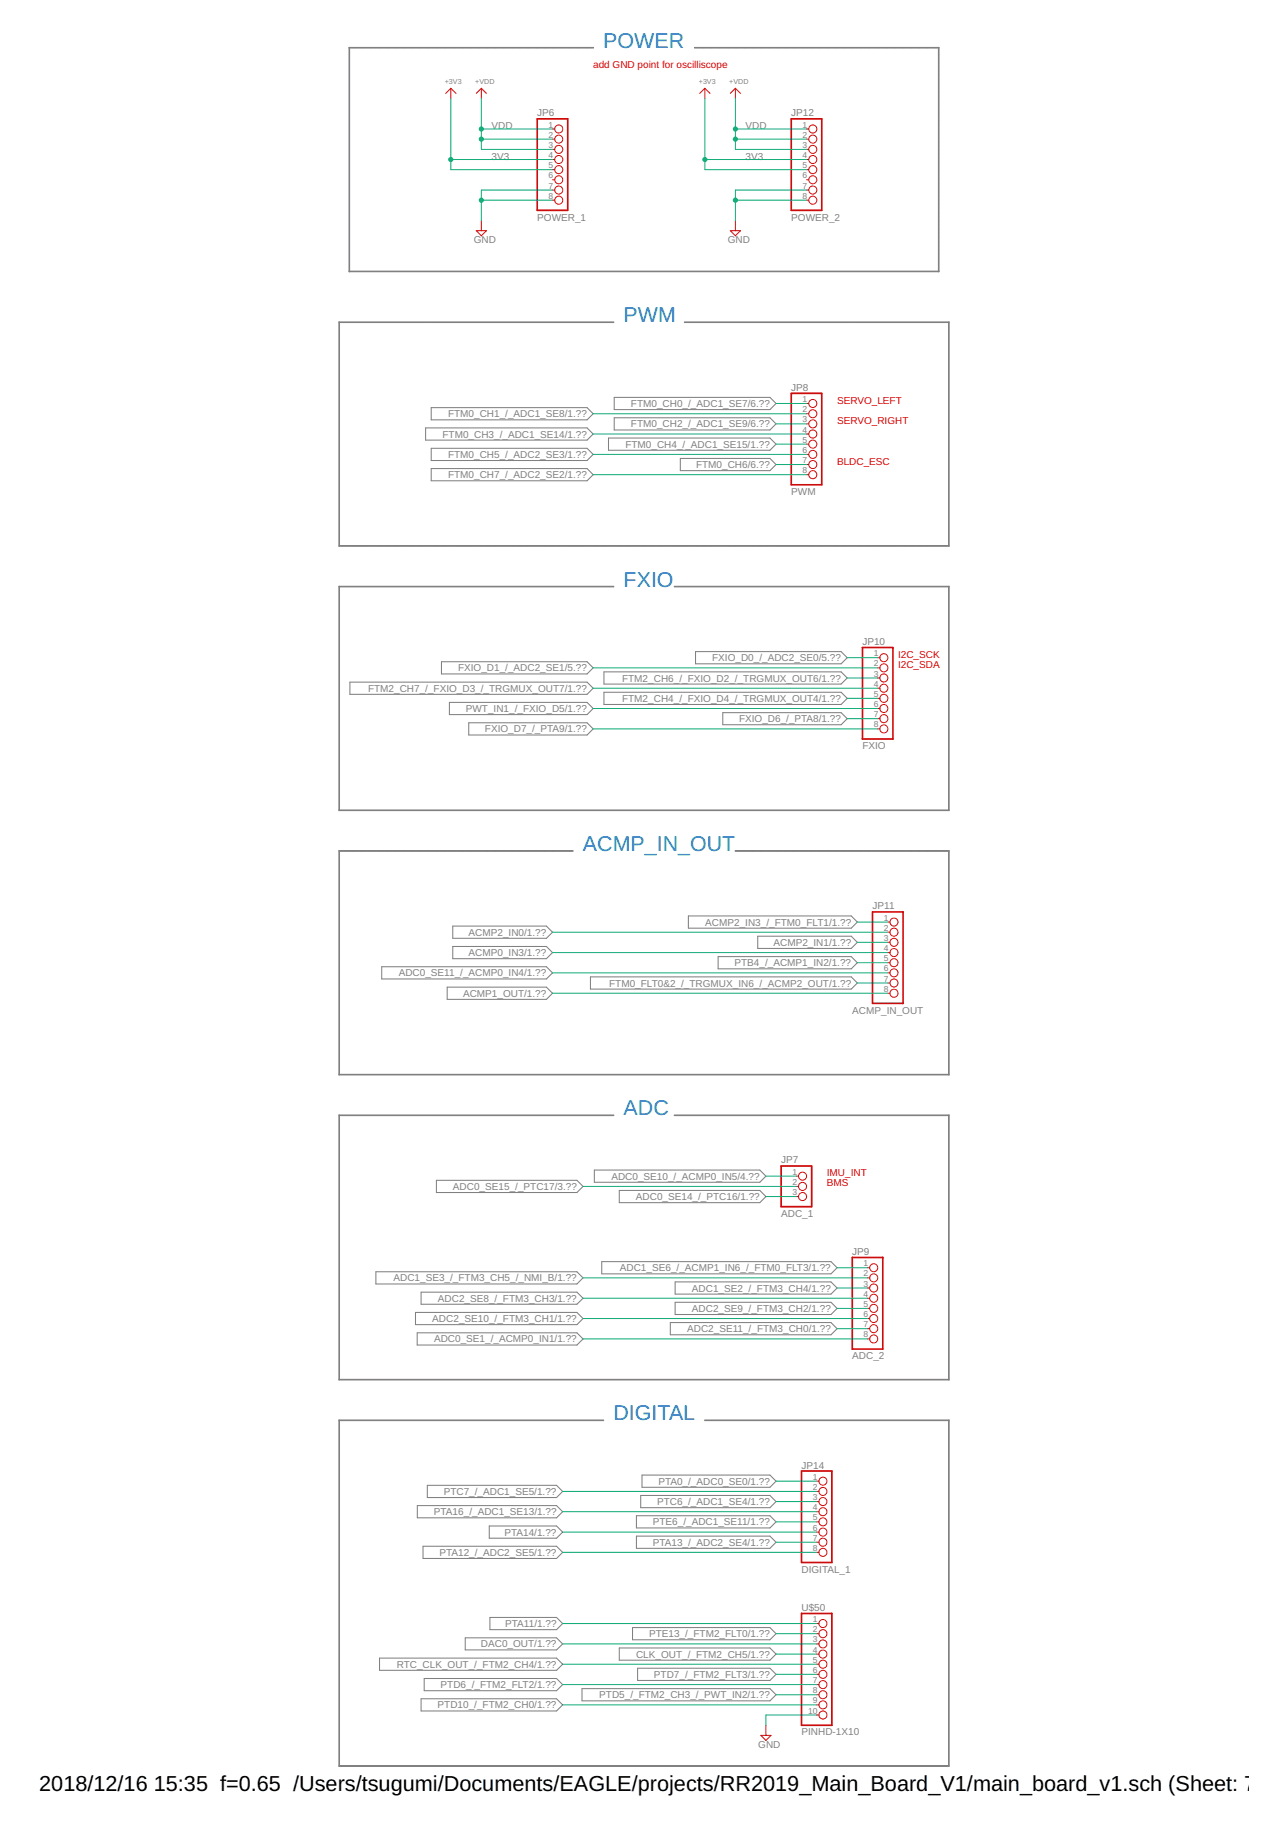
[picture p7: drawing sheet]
<svg xmlns="http://www.w3.org/2000/svg" width="210mm" height="297mm" viewBox="0 0 210 297" stroke-linecap="round" stroke-linejoin="round" font-family="sans-serif">
<g fill="none" stroke="#808080" stroke-width=".17">
<path d="M69.4 69.7h26.3l1 1-1 1h-26.3zM70.3 66.4h25.4l1 1-1 1h-25.4zM70.3 73h25.4l1 1-1 1h-25.4zM70.3 76.3h25.4l1 1-1 1h-25.4zM99.2 71.4h26.3l1 1-1 1h-26.3zM100.1 64.7h25.4l1 1-1 1h-25.4zM100.1 68.1h25.4l1 1-1 1h-25.4zM110.9 74.7h14.6l1 1-1 1h-14.6zM57 111.1h38.7l1 1-1 1h-38.7zM71.9 107.8h23.8l1 1-1 1h-23.8zM73.2 114.4h22.5l1 1-1 1h-22.5zM76.4 117.8h19.3l1 1-1 1h-19.3z"/>
<path d="M98.4 109.5h38.7l1 1-1 1h-38.7zM98.4 112.8h38.7l1 1-1 1h-38.7zM113.3 106.2h23.8l1 1-1 1h-23.8zM117.8 116.1h19.3l1 1-1 1h-19.3zM62.2 157.5h26.8l1 1-1 1h-26.8zM73.8 154.2h15.2l1 1-1 1h-15.2zM73.8 150.9h15.2l1 1-1 1h-15.2zM96.2 159.2h42.5l1 1-1 1h-42.5zM112.2 149.2h26.5l1 1-1 1h-26.5zM117 155.9h21.7l1 1-1 1h-21.7zM123.5 152.5h15.2l1 1-1 1h-15.2zM72.9 160.8h16.1l1 1-1 1h-16.1z"/>
<path d="M71.1 192.3h22.9l1 1-1 1h-22.9zM96.9 190.6h26.9l1 1-1 1h-26.9zM100.9 194h22.9l1 1-1 1h-22.9zM61.3 207.2h32.7l1 1-1 1h-32.7zM67.7 213.8h26.3l1 1-1 1h-26.3zM68 217.2h26l1 1-1 1h-26zM68.6 210.5h25.4l1 1-1 1h-25.4zM98.1 205.6h37.3l1 1-1 1h-37.3zM109.2 215.5h26.2l1 1-1 1h-26.2zM110 208.9h25.4l1 1-1 1h-25.4zM110 212.2h25.4l1 1-1 1h-25.4zM68 245.3h22.7l1 1-1 1h-22.7z"/>
<path d="M68.9 251.9h21.8l1 1-1 1h-21.8zM69.6 242h21.1l1 1-1 1h-21.1zM79.7 248.6h11l1 1-1 1h-11zM103.7 247h21.8l1 1-1 1h-21.8zM103.7 250.3h21.8l1 1-1 1h-21.8zM104.4 243.7h21.1l1 1-1 1h-21.1zM104.6 240.3h20.9l1 1-1 1h-20.9zM61.8 270.2h28.9l1 1-1 1h-28.9zM68.6 276.8h22.1l1 1-1 1h-22.1zM69.1 273.5h21.6l1 1-1 1h-21.6zM75.8 266.9h14.9l1 1-1 .9h-14.9zM79.8 263.5h10.9l1 1-1 1h-10.9z"/>
<path d="M94.8 275.1h30.7l1 1-1 1h-30.7zM100.9 268.5h24.6l1 1-1 1h-24.6zM103.1 265.2h22.4l1 1-1 1h-22.4zM103.9 271.8h21.6l1 1-1 1h-21.6z"/>
</g>
<path d="M87.5 19.4h5v14.9h-5zM128.9 19.4h5v14.9h-5zM128.9 64.1h5v14.9h-5zM140.5 105.5h5v14.9h-5zM142.2 148.6h5v14.9h-5zM127.3 190h5v6.6h-5zM138.9 204.9h5v14.9h-5zM130.6 239.7h5v14.9h-5zM130.6 262.9h5v18.2h-5z" fill="none" stroke="#c90b0b" stroke-width=".28"/>
<g fill="none" stroke="#c90b0b" stroke-width=".16">
<path d="M73.5 14.4v1.6M78.4 14.4v1.6M114.9 14.4v1.6M119.8 14.4v1.6M78.4 35.9v1.7M90 21h.4M90 22.7h.4M90 24.3h.4M90 26h.4M90 27.6h.4M90 29.3h.4M90 31h.4"/>
<path d="M90 32.6h.4M119.8 35.9v1.7M131.4 21h.4M131.4 22.7h.4M131.4 24.3h.4M131.4 26h.4M131.4 27.6h.4M131.4 29.3h.4M131.4 31h.4M131.4 32.6h.4M131.4 65.7h.4M131.4 67.4h.4"/>
<path d="M131.4 69.1h.4M131.4 70.7h.4M131.4 72.4h.4M131.4 74h.4M131.4 75.7h.4M131.4 77.3h.4M143 107.2h.4M143 108.8h.4M143 110.5h.4M143 112.1h.4M143 113.8h.4M143 115.4h.4"/>
<path d="M143 117.1h.4M143 118.8h.4M144.7 150.2h.4M144.7 151.9h.4M144.7 153.5h.4M144.7 155.2h.4M144.7 156.9h.4M144.7 158.5h.4M144.7 160.2h.4M144.7 161.8h.4M129.8 191.6h.4M129.8 193.3h.4"/>
<path d="M129.8 195h.4M141.4 206.6h.3M141.4 208.2h.3M141.4 209.9h.3M141.4 211.5h.3M141.4 213.2h.3M141.4 214.8h.3M141.4 216.5h.3M141.4 218.2h.3M133.1 241.3h.4M133.1 243h.4M133.1 244.7h.4"/>
<path d="M133.1 246.3h.4M133.1 248h.4M133.1 249.6h.4M133.1 251.3h.4M133.1 252.9h.4M133.1 264.5h.4M133.1 266.2h.4M133.1 267.9h.4M133.1 269.5h.4M133.1 271.2h.4M133.1 272.8h.4M133.1 274.5h.4"/>
<path d="M133.1 276.1h.4M133.1 277.8h.4M133.1 279.4h.4M124.8 281.1v1.7"/>
<circle cx="91.1" cy="22.7" r=".66"/>
<circle cx="91.1" cy="26" r=".66"/>
<circle cx="91.1" cy="21" r=".66"/>
<circle cx="91.1" cy="24.3" r=".66"/>
<circle cx="91.1" cy="27.6" r=".66"/>
<circle cx="91.1" cy="32.6" r=".66"/>
<circle cx="91.1" cy="29.3" r=".66"/>
<circle cx="91.1" cy="31" r=".66"/>
<circle cx="132.5" cy="29.3" r=".66"/>
<circle cx="132.5" cy="32.6" r=".66"/>
<circle cx="132.5" cy="31" r=".66"/>
<circle cx="132.5" cy="26" r=".66"/>
<circle cx="132.5" cy="21" r=".66"/>
<circle cx="132.5" cy="24.3" r=".66"/>
<circle cx="132.5" cy="22.7" r=".66"/>
<circle cx="132.5" cy="27.6" r=".66"/>
<circle cx="132.5" cy="74" r=".66"/>
<circle cx="132.5" cy="70.7" r=".66"/>
<circle cx="132.5" cy="72.4" r=".66"/>
<circle cx="132.5" cy="65.7" r=".66"/>
<circle cx="132.5" cy="69.1" r=".66"/>
<circle cx="132.5" cy="75.7" r=".66"/>
<circle cx="132.5" cy="67.4" r=".66"/>
<circle cx="132.5" cy="77.3" r=".66"/>
<circle cx="144" cy="113.8" r=".66"/>
<circle cx="144" cy="108.8" r=".66"/>
<circle cx="144" cy="118.8" r=".66"/>
<circle cx="144" cy="112.1" r=".66"/>
<circle cx="144" cy="115.4" r=".66"/>
<circle cx="144" cy="107.2" r=".66"/>
<circle cx="144" cy="117.1" r=".66"/>
<circle cx="144" cy="110.5" r=".66"/>
<circle cx="145.7" cy="155.2" r=".66"/>
<circle cx="145.7" cy="153.5" r=".66"/>
<circle cx="145.7" cy="151.9" r=".66"/>
<circle cx="145.7" cy="150.2" r=".66"/>
<circle cx="145.7" cy="156.9" r=".66"/>
<circle cx="145.7" cy="158.5" r=".66"/>
<circle cx="145.7" cy="160.2" r=".66"/>
<circle cx="145.7" cy="161.8" r=".66"/>
<circle cx="130.8" cy="191.6" r=".66"/>
<circle cx="130.8" cy="193.3" r=".66"/>
<circle cx="130.8" cy="195" r=".66"/>
<circle cx="142.4" cy="209.9" r=".66"/>
<circle cx="142.4" cy="216.5" r=".66"/>
<circle cx="142.4" cy="206.6" r=".66"/>
<circle cx="142.4" cy="213.2" r=".66"/>
<circle cx="142.4" cy="214.8" r=".66"/>
<circle cx="142.4" cy="208.2" r=".66"/>
<circle cx="142.4" cy="218.2" r=".66"/>
<circle cx="142.4" cy="211.5" r=".66"/>
<circle cx="134.1" cy="246.3" r=".66"/>
<circle cx="134.1" cy="252.9" r=".66"/>
<circle cx="134.1" cy="248" r=".66"/>
<circle cx="134.1" cy="244.7" r=".66"/>
<circle cx="134.1" cy="249.6" r=".66"/>
<circle cx="134.1" cy="251.3" r=".66"/>
<circle cx="134.1" cy="241.3" r=".66"/>
<circle cx="134.1" cy="243" r=".66"/>
<circle cx="134.1" cy="271.2" r=".66"/>
<circle cx="134.1" cy="276.1" r=".66"/>
<circle cx="134.1" cy="266.2" r=".66"/>
<circle cx="134.1" cy="267.9" r=".66"/>
<circle cx="134.1" cy="272.8" r=".66"/>
<circle cx="134.1" cy="269.5" r=".66"/>
<circle cx="134.1" cy="274.5" r=".66"/>
<circle cx="134.1" cy="279.4" r=".66"/>
<circle cx="134.1" cy="264.5" r=".66"/>
<circle cx="134.1" cy="277.8" r=".66"/>
</g>
<path d="M72.6 15.2l.9-.8 .8 .8M77.6 15.2l.8-.8 .9 .8M114 15.2l.9-.8 .8 .8M119 15.2l.8-.8 .9 .8M77.6 37.6h1.7l-.9 .8zM119 37.6h1.7l-.9 .8zM124 282.8h1.6l-.8 .8z" fill="none" stroke="#c90b0b" stroke-width=".17"/>
<g fill="none" stroke="#0dab76" stroke-width=".16">
<path d="M73.5 16v11.6h16.5M78.4 16v8.3h11.6M114.9 16v11.6h16.5M119.8 16v8.3h11.6M73.5 26h16.5M78.4 32.6h11.6M78.4 22.7h11.6M78.4 21h11.6M90 31h-11.6v4.9M114.9 26h16.5M119.8 32.6h11.6M119.8 22.7h11.6"/>
<path d="M119.8 21h11.6M131.4 31h-11.6v4.9M96.7 67.4h34.7M96.7 70.7h34.7M96.7 74h34.7M96.7 77.3h34.7M126.5 65.7h4.9M126.5 72.4h4.9M126.5 75.7h4.9M126.5 69.1h4.9M96.7 108.8h46.3M96.7 112.1h46.3"/>
<path d="M96.7 115.4h46.3M96.7 118.8h46.3M138.1 107.2h4.9M138.1 110.5h4.9M138.1 113.8h4.9M138.1 117.1h4.9M90 151.9h54.7M90 155.2h54.7M90 158.5h54.7M139.7 150.2h5M139.7 153.5h5M139.7 156.9h5"/>
<path d="M90 161.8h54.7M139.7 160.2h5M95 193.3h34.8M124.8 191.6h5M124.8 195h5M95 208.2h46.4M95 211.5h46.4M95 214.8h46.4M95 218.2h46.4M136.4 206.6h5M136.4 209.9h5M136.4 213.2h5"/>
<path d="M136.4 216.5h5M91.7 243h41.4M91.7 246.3h41.4M91.7 249.6h41.4M91.7 252.9h41.4M126.5 241.3h6.6M126.5 244.7h6.6M126.5 248h6.6M126.5 251.3h6.6M91.7 267.9h41.4M91.7 271.2h41.4M91.7 274.5h41.4"/>
<path d="M91.7 277.8h41.4M91.7 264.5h41.4M126.5 266.2h6.6M126.5 269.5h6.6M126.5 272.8h6.6M126.5 276.1h6.6M133.1 279.4h-8.3v1.7"/>
</g>
<g fill="#0dab76" stroke="#0dab76" stroke-width=".16">
<circle cx="73.5" cy="26" r=".34"/>
<circle cx="114.9" cy="26" r=".34"/>
<circle cx="78.4" cy="32.6" r=".34"/>
<circle cx="119.8" cy="32.6" r=".34"/>
<circle cx="78.4" cy="21" r=".34"/>
<circle cx="78.4" cy="22.7" r=".34"/>
<circle cx="119.8" cy="21" r=".34"/>
<circle cx="119.8" cy="22.7" r=".34"/>
</g>
<g fill="#808080" stroke="#808080" stroke-width=".16">
<path d="M56.9 7.7h39.8v.1h-39.8z"/>
<path d="M56.9 7.7h.1v36.6h-.1z"/>
<path d="M56.9 44.2h96.1v.1h-96.1z"/>
<path d="M152.9 7.7h.1v36.6h-.1z"/>
<path d="M113.2 7.7h39.8v.1h-39.8z"/>
<path d="M55.2 52.5h44.8l-44.8 .1z"/>
<path d="M55.2 52.5h.1v36.5h-.1z"/>
<path d="M55.2 88.9h99.5v.1h-99.5z"/>
<path d="M154.6 52.5h.1v36.5h-.1z"/>
<path d="M111.5 52.5h43.2l-43.2 .1z"/>
<path d="M55.2 95.5h44.8v.1h-44.8z"/>
<path d="M55.2 95.5h.1v36.6h-.1z"/>
<path d="M55.2 132h99.5v.1h-99.5z"/>
<path d="M154.6 95.5h.1v36.6h-.1z"/>
<path d="M55.2 138.6h.1v36.6l-.1-.1z"/>
<path d="M55.2 175h99.5v.1l-99.5 .1z"/>
<path d="M154.6 138.6h.1v36.6l-.1-.1z"/>
<path d="M109.9 95.5h44.8v.1h-44.8z"/>
<path d="M119.8 138.6h34.9v.1h-34.9z"/>
<path d="M55.2 138.6h38.2v.1h-38.2z"/>
<path d="M55.2 181.7h.1v43.2l-.1-.1z"/>
<path d="M55.2 224.8l99.5-.1v.1l-99.5 .1z"/>
<path d="M154.6 181.7h.1v43.2l-.1-.1z"/>
<path d="M109.9 181.7h44.8v.1h-44.8z"/>
<path d="M55.2 181.7h44.8v.1h-44.8z"/>
<path d="M55.2 231.4h.1v56.4h-.1z"/>
<path d="M55.2 287.7h99.5v.1h-99.5z"/>
<path d="M154.6 231.4h.1v56.4h-.1z"/>
<path d="M55.2 231.4h43.2v.1h-43.2z"/>
<path d="M114.8 231.4h39.9v.1h-39.8z"/>
</g>
<g font-size="3.5" fill="#2c7bce">
<text x="98.3" y="7.8">POWER</text>
<text x="101.6" y="52.5">PWM</text>
<text x="101.6" y="95.6">FXIO</text>
<text x="95" y="138.6">ACMP_IN_OUT</text>
<text x="101.6" y="181.7">ADC</text>
<text x="100" y="231.4">DIGITAL</text>
</g>
<g font-size="3.5">
<text x="6.4" y="291.8">2018/12/16</text>
<text x="25.1" y="291.8">15:35 f=0.65 /Users/tsugumi/Documents/EAGLE/projects/RR2019_Main_Board_V1/main_board_v1.sch (Sheet: 7/7)</text>
</g>
<g font-size="1.6" fill="#f00">
<text x="96.7" y="11.1">add GND point for oscilliscope</text>
<text x="136.4" y="65.8">SERVO_LEFT</text>
<text x="136.4" y="69.1">SERVO_RIGHT</text>
<text x="136.4" y="75.7">BLDC_ESC</text>
<text x="146.3" y="107.2">I2C_SCK</text>
<text x="146.3" y="108.8">I2C_SDA</text>
<text x="134.8" y="191.7">IMU_INT</text>
<text x="134.8" y="193.3">BMS</text>
</g>
<g font-size="1.6" fill="#808080">
<text x="80.1" y="21">VDD</text>
<text x="87.6" y="19">JP6</text>
<text x="121.5" y="21">VDD</text>
<text x="129" y="19">JP12</text>
<text x="80.1" y="26">3V3</text>
<text x="121.5" y="26">3V3</text>
<text x="87.6" y="35.9">POWER_1</text>
<text x="129" y="35.9">POWER_2</text>
<text x="77.2" y="39.7">GND</text>
<text x="118.6" y="39.7">GND</text>
<text x="129" y="63.7">JP8</text>
<text x="72.1" y="71.3">FTM0_CH3_/_ADC1_SE14/1.??</text>
<text x="73" y="68">FTM0_CH1_/_ADC1_SE8/1.??</text>
<text x="102.8" y="66.3">FTM0_CH0_/_ADC1_SE7/6.??</text>
<text x="102.8" y="69.6">FTM0_CH2_/_ADC1_SE9/6.??</text>
<text x="73" y="74.6">FTM0_CH5_/_ADC2_SE3/1.??</text>
<text x="73" y="77.9">FTM0_CH7_/_ADC2_SE2/1.??</text>
<text x="101.9" y="73">FTM0_CH4_/_ADC1_SE15/1.??</text>
<text x="113.4" y="76.3">FTM0_CH6/6.??</text>
<text x="129" y="80.7">PWM</text>
<text x="116.1" y="107.7">FXIO_D0_/_ADC2_SE0/5.??</text>
<text x="140.5" y="105.1">JP10</text>
<text x="60" y="112.7">FTM2_CH7_/_FXIO_D3_/_TRGMUX_OUT7/1.??</text>
<text x="74.7" y="109.4">FXIO_D1_/_ADC2_SE1/5.??</text>
<text x="101.4" y="111.1">FTM2_CH6_/_FXIO_D2_/_TRGMUX_OUT6/1.??</text>
<text x="75.9" y="116">PWT_IN1_/_FXIO_D5/1.??</text>
<text x="79" y="119.3">FXIO_D7_/_PTA9/1.??</text>
<text x="101.4" y="114.4">FTM2_CH4_/_FXIO_D4_/_TRGMUX_OUT4/1.??</text>
<text x="120.4" y="117.7">FXIO_D6_/_PTA8/1.??</text>
<text x="140.5" y="122.1">FXIO</text>
<text x="142.2" y="148.2">JP11</text>
<text x="76.4" y="152.5">ACMP2_IN0/1.??</text>
<text x="76.4" y="155.8">ACMP0_IN3/1.??</text>
<text x="114.9" y="150.8">ACMP2_IN3_/_FTM0_FLT1/1.??</text>
<text x="126" y="154.1">ACMP2_IN1/1.??</text>
<text x="65" y="159.1">ADC0_SE11_/_ACMP0_IN4/1.??</text>
<text x="99.3" y="160.8">FTM0_FLT0&amp;2_/_TRGMUX_IN6_/_ACMP2_OUT/1.??</text>
<text x="119.7" y="157.4">PTB4_/_ACMP1_IN2/1.??</text>
<text x="75.5" y="162.4">ACMP1_OUT/1.??</text>
<text x="138.9" y="165.1">ACMP_IN_OUT</text>
<text x="127.3" y="189.6">JP7</text>
<text x="73.8" y="193.9">ADC0_SE15_/_PTC17/3.??</text>
<text x="99.6" y="192.2">ADC0_SE10_/_ACMP0_IN5/4.??</text>
<text x="103.6" y="195.5">ADC0_SE14_/_PTC16/1.??</text>
<text x="127.3" y="198.3">ADC_1</text>
<text x="64.1" y="208.8">ADC1_SE3_/_FTM3_CH5_/_NMI_B/1.??</text>
<text x="101" y="207.1">ADC1_SE6_/_ACMP1_IN6_/_FTM0_FLT3/1.??</text>
<text x="138.9" y="204.5">JP9</text>
<text x="70.5" y="215.4">ADC2_SE10_/_FTM3_CH1/1.??</text>
<text x="71.4" y="212.1">ADC2_SE8_/_FTM3_CH3/1.??</text>
<text x="112.8" y="210.5">ADC1_SE2_/_FTM3_CH4/1.??</text>
<text x="112.8" y="213.8">ADC2_SE9_/_FTM3_CH2/1.??</text>
<text x="70.7" y="218.7">ADC0_SE1_/_ACMP0_IN1/1.??</text>
<text x="112" y="217.1">ADC2_SE11_/_FTM3_CH0/1.??</text>
<text x="138.9" y="221.5">ADC_2</text>
<text x="130.6" y="239.3">JP14</text>
<text x="72.3" y="243.6">PTC7_/_ADC1_SE5/1.??</text>
<text x="107.1" y="245.2">PTC6_/_ADC1_SE4/1.??</text>
<text x="107.3" y="241.9">PTA0_/_ADC0_SE0/1.??</text>
<text x="70.7" y="246.9">PTA16_/_ADC1_SE13/1.??</text>
<text x="82.2" y="250.2">PTA14/1.??</text>
<text x="106.4" y="248.6">PTE6_/_ADC1_SE11/1.??</text>
<text x="106.4" y="251.9">PTA13_/_ADC2_SE4/1.??</text>
<text x="71.6" y="253.5">PTA12_/_ADC2_SE5/1.??</text>
<text x="130.6" y="256.3">DIGITAL_1</text>
<text x="130.6" y="262.5">U$50</text>
<text x="78.4" y="268.4">DAC0_OUT/1.??</text>
<text x="82.3" y="265.1">PTA11/1.??</text>
<text x="105.8" y="266.8">PTE13_/_FTM2_FLT0/1.??</text>
<text x="64.6" y="271.8">RTC_CLK_OUT_/_FTM2_CH4/1.??</text>
<text x="71.8" y="275.1">PTD6_/_FTM2_FLT2/1.??</text>
<text x="103.7" y="270.1">CLK_OUT_/_FTM2_CH5/1.??</text>
<text x="106.6" y="273.4">PTD7_/_FTM2_FLT3/1.??</text>
<text x="71.3" y="278.4">PTD10_/_FTM2_CH0/1.??</text>
<text x="97.7" y="276.7">PTD5_/_FTM2_CH3_/_PWT_IN2/1.??</text>
<text x="123.6" y="284.8">GND</text>
<text x="130.6" y="282.8">PINHD-1X10</text>
</g>
<g font-size="1.4" fill="#808080">
<text x="89.4" y="20.8">1</text>
<text x="89.4" y="22.4">2</text>
<text x="130.8" y="20.8">1</text>
<text x="130.8" y="22.4">2</text>
<text x="89.4" y="24.1">3</text>
<text x="89.4" y="25.8">4</text>
<text x="89.4" y="27.4">5</text>
<text x="89.4" y="29.1">6</text>
<text x="130.8" y="24.1">3</text>
<text x="130.8" y="25.8">4</text>
<text x="130.8" y="27.4">5</text>
<text x="130.8" y="29.1">6</text>
<text x="89.4" y="30.7">7</text>
<text x="89.4" y="32.4">8</text>
<text x="130.8" y="30.7">7</text>
<text x="130.8" y="32.4">8</text>
<text x="130.8" y="65.5">1</text>
<text x="130.8" y="67.2">2</text>
<text x="130.8" y="68.8">3</text>
<text x="130.8" y="70.5">4</text>
<text x="130.8" y="72.1">5</text>
<text x="130.8" y="73.8">6</text>
<text x="130.8" y="75.5">7</text>
<text x="130.8" y="77.1">8</text>
<text x="142.4" y="106.9">1</text>
<text x="142.4" y="108.6">2</text>
<text x="142.4" y="110.2">3</text>
<text x="142.4" y="111.9">4</text>
<text x="142.4" y="113.6">5</text>
<text x="142.4" y="115.2">6</text>
<text x="142.4" y="116.9">7</text>
<text x="142.4" y="118.5">8</text>
<text x="144" y="150">1</text>
<text x="144" y="151.7">2</text>
<text x="144" y="153.3">3</text>
<text x="144" y="155">4</text>
<text x="144" y="156.6">5</text>
<text x="144" y="158.3">6</text>
<text x="144" y="159.9">7</text>
<text x="144" y="161.6">8</text>
<text x="129.1" y="191.4">1</text>
<text x="129.1" y="193.1">2</text>
<text x="129.1" y="194.7">3</text>
<text x="140.7" y="206.3">1</text>
<text x="140.7" y="208">2</text>
<text x="140.7" y="209.6">3</text>
<text x="140.7" y="211.3">4</text>
<text x="140.7" y="213">5</text>
<text x="140.7" y="214.6">6</text>
<text x="140.7" y="216.3">7</text>
<text x="140.7" y="217.9">8</text>
<text x="132.4" y="241.1">1</text>
<text x="132.4" y="242.8">2</text>
<text x="132.4" y="244.4">3</text>
<text x="132.4" y="246.1">4</text>
<text x="132.4" y="247.7">5</text>
<text x="132.4" y="249.4">6</text>
<text x="132.4" y="251.1">7</text>
<text x="132.4" y="252.7">8</text>
<text x="132.4" y="264.3">1</text>
<text x="132.4" y="266">2</text>
<text x="132.4" y="267.6">3</text>
<text x="132.4" y="269.3">4</text>
<text x="132.4" y="270.9">5</text>
<text x="132.4" y="272.6">6</text>
<text x="132.4" y="274.2">7</text>
<text x="132.4" y="275.9">8</text>
<text x="131.7" y="279.2">10</text>
<text x="132.4" y="277.6">9</text>
</g>
<g font-size="1.2" fill="#808080">
<text x="72.5" y="13.7">+3V3</text>
<text x="77.5" y="13.7">+VDD</text>
<text x="113.9" y="13.7">+3V3</text>
<text x="118.9" y="13.7">+VDD</text>
</g>
</svg>
